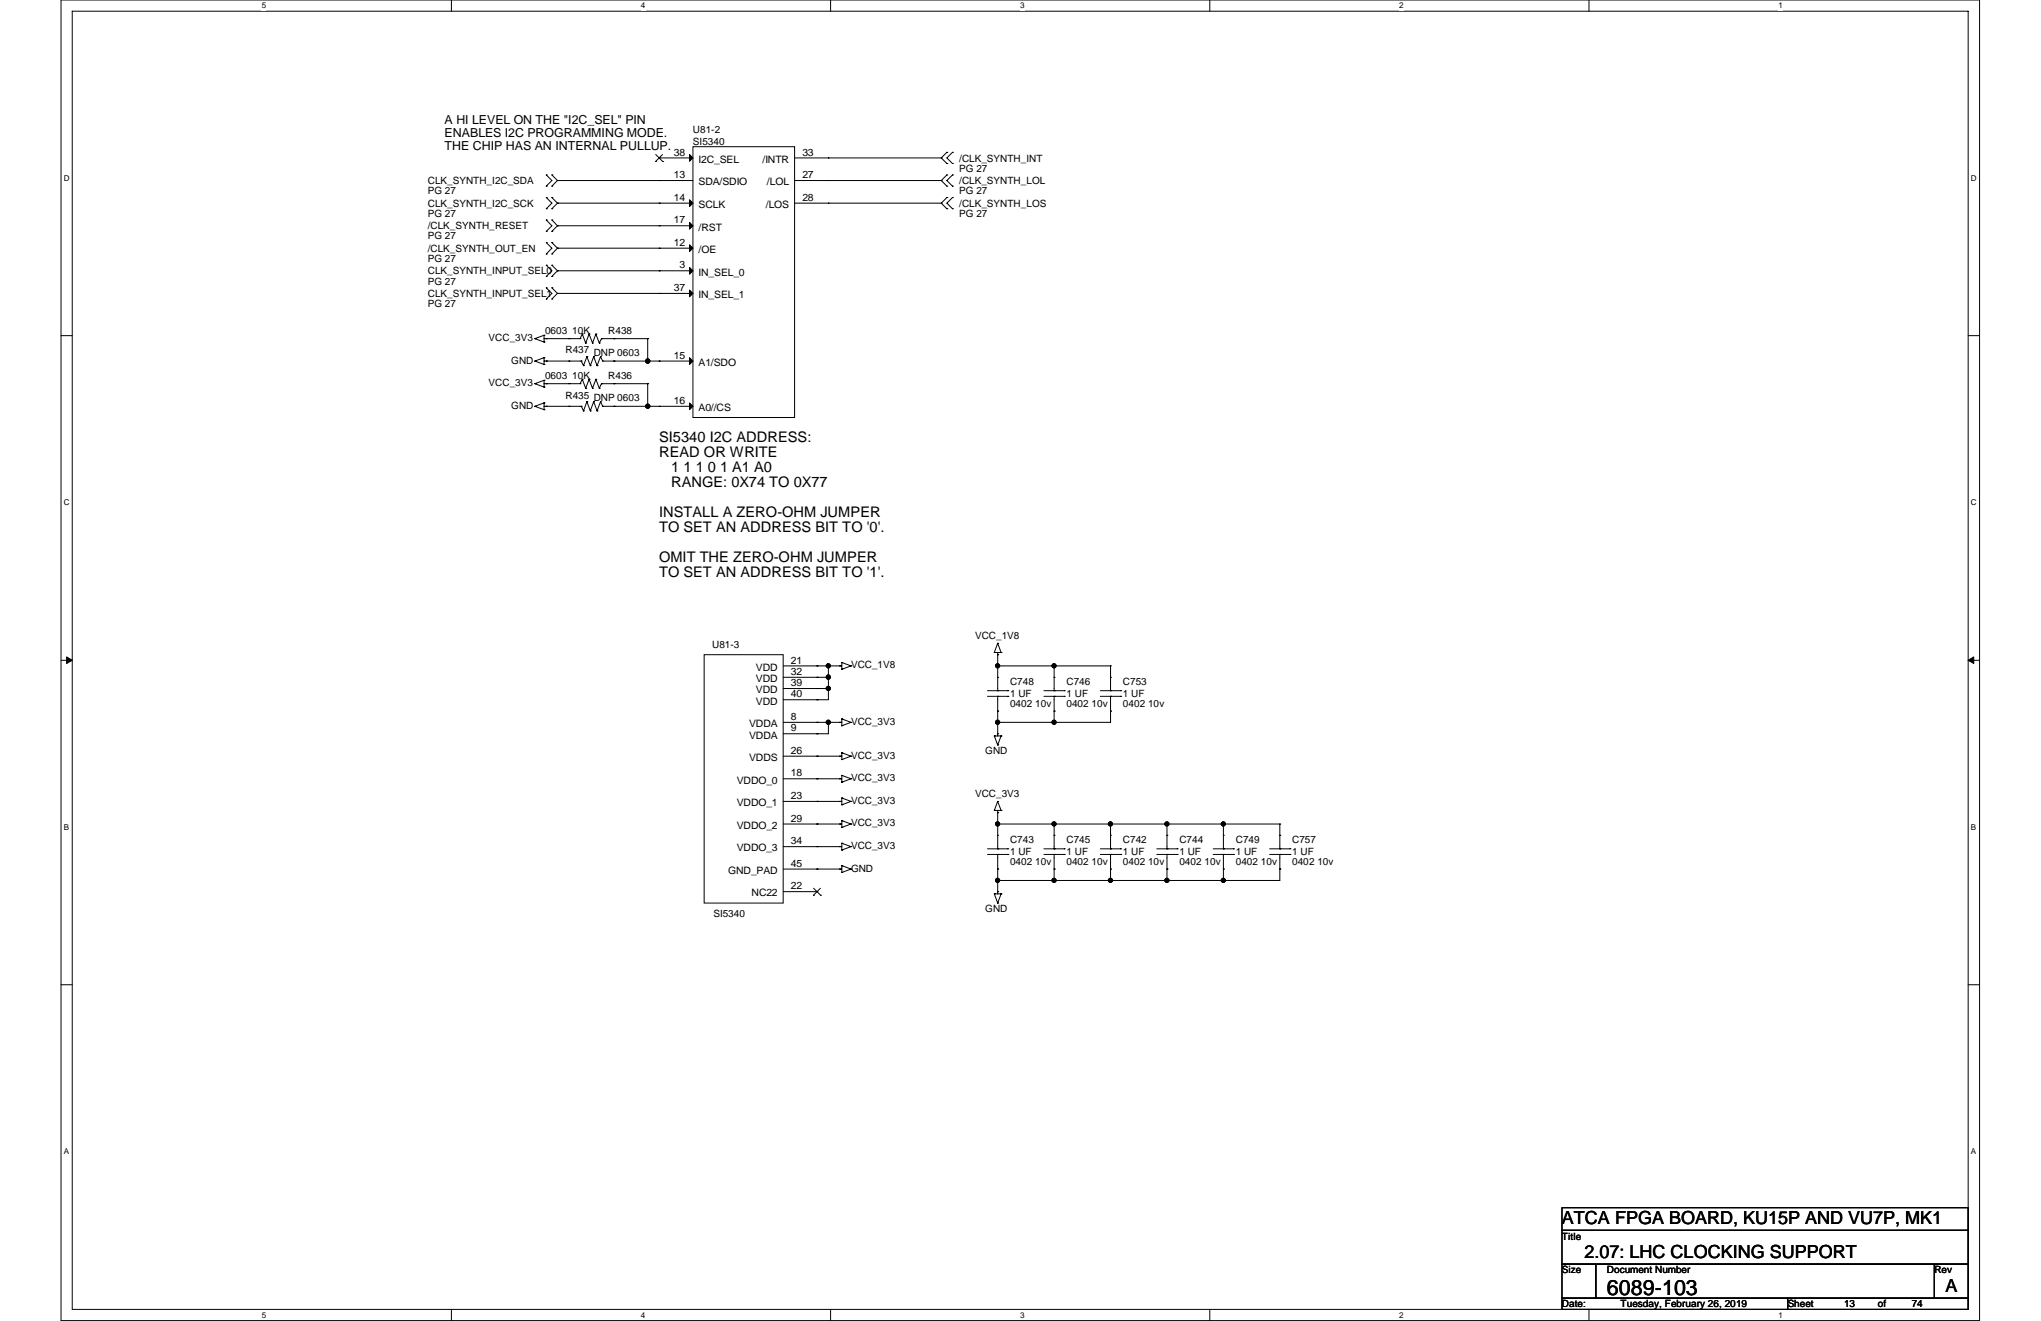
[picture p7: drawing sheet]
<svg xmlns="http://www.w3.org/2000/svg" width="432mm" height="279mm" viewBox="0 0 432 279" stroke-linecap="round" stroke-linejoin="round" font-family="sans-serif">
<path d="M12.9 0h405.9v279.3h-405.9zM15.3 2.4h401.1v274.5h-401.1z" fill="none" stroke="#000" stroke-width=".21"/>
<g fill="#fff">
<path d="M55.4 .3h.9v1.9h-.9z"/>
<path d="M55.4 277.2h.9v1.9h-.9z"/>
</g>
<path d="M95.5 0v2.4M95.5 276.9v2.4" fill="none" stroke="#000" stroke-width=".21"/>
<g fill="#fff">
<path d="M135.6 .3h.9v1.9h-.9z"/>
<path d="M135.6 277.2h.9v1.9h-.9z"/>
</g>
<path d="M175.7 0v2.4M175.7 276.9v2.4" fill="none" stroke="#000" stroke-width=".21"/>
<g fill="#fff">
<path d="M215.8 .3h.9v1.9h-.9z"/>
<path d="M215.8 277.2h.9v1.9h-.9z"/>
</g>
<path d="M255.9 0v2.4M255.9 276.9v2.4" fill="none" stroke="#000" stroke-width=".21"/>
<g fill="#fff">
<path d="M296 .3h1v1.9h-1z"/>
<path d="M296 277.2h1v1.9h-1z"/>
</g>
<path d="M336.2 0v2.4M336.2 276.9v2.4" fill="none" stroke="#000" stroke-width=".21"/>
<g fill="#fff">
<path d="M376.3 .3h.9v1.9h-.9z"/>
<path d="M376.3 277.2h.9v1.9h-.9z"/>
<path d="M13.5 36.7h1.2v1.9h-1.2z"/>
<path d="M417 36.7h1.2v1.9h-1.2z"/>
<path d="M13.5 105.3h1.2v1.9h-1.2z"/>
<path d="M417 105.3h1.2v1.9h-1.2z"/>
</g>
<path d="M12.9 71h2.4M416.4 71h2.4" fill="none" stroke="#000" stroke-width=".21"/>
<g fill="#fff">
<path d="M13.5 173.9h1.1v2h-1.1z"/>
<path d="M417 173.9h1.1v2h-1.1z"/>
</g>
<path d="M12.9 139.7h2.4M416.4 139.7h2.4" fill="none" stroke="#000" stroke-width=".21"/>
<path d="M14.1 138.9v1.4l1.2-.6zM416.4 139.7l1.2 .6v-1.4z" fill="#000" stroke="#000" stroke-width=".21"/>
<g fill="#fff">
<path d="M13.5 242.6h1.1v1.9h-1.1z"/>
<path d="M417 242.6h1.1v1.9h-1.1z"/>
</g>
<g fill="none" stroke="#000" stroke-width=".21">
<path d="M115.6 39.4h.1M115.6 37h.1M115.6 37l1.2 1.2-1.2 1.2M116.8 37h.1M116.8 39.4h.1M116.8 37l1.1 1.2M117.9 38.2l-1.1 1.2M117.9 38.2h.1M138.7 34.2h.1M138.7 32.7l1.5 1.5M139.4 33.4h.1M139.4 38.2h.1"/>
<path d="M139.4 33.4h7.2M140.2 32.7l-1.5 1.5M140.2 34.2h.1M146.6 31h21.5v57.3h-21.5zM146.6 38.2h-28.7M175.3 33.4h.1M175.3 38.2h.1M199.1 33.4l1.2 1.2M199.1 38.2l1.2 1.2M199.1 33.4h.1M199.1 38.2h.1M199.1 33.4h-31"/>
<path d="M199.1 38.2h-31M200.3 32.2h.1M200.3 34.6h.1M200.3 37h.1M200.3 39.4h.1M200.3 32.2l-1.2 1.2M200.3 37l-1.2 1.2M201.5 34.6h.1M201.5 32.2h.1M201.5 39.4h.1M201.5 37h.1M201.5 32.2l-1.2 1.2 1.2 1.2"/>
<path d="M201.5 37l-1.2 1.2 1.2 1.2M115.6 44.2h.1M115.6 41.8h.1M115.6 48.9h.1M115.6 46.5h.1M115.6 53.7h.1M115.6 51.3h.1M115.6 58.5h.1M115.6 56.1h.1M115.6 41.8l1.2 1.2-1.2 1.2M115.6 46.5l1.2 1.3-1.2 1.1M115.6 51.3l1.2 1.2-1.2 1.2"/>
<path d="M115.6 56.1l1.2 1.2-1.2 1.2M116.8 41.8h.1M116.8 44.2h.1M116.8 46.5h.1M116.8 48.9h.1M116.8 51.3h.1M116.8 53.7h.1M116.8 56.1h.1M116.8 58.5h.1M116.8 41.8l1.1 1.2M116.8 46.5l1.1 1.3M116.8 51.3l1.1 1.2"/>
<path d="M116.8 56.1l1.1 1.2M117.9 47.8h.1M117.9 52.5h.1M117.9 57.3h.1M117.9 47.8h28.7M117.9 52.5h28.7M117.9 57.3h28.7M117.9 43l-1.1 1.2M117.9 47.8l-1.1 1.1M117.9 52.5l-1.1 1.2M117.9 57.3l-1.1 1.2M117.9 43h.1"/>
<path d="M139.4 43h.1M139.4 47.8h.1M139.4 52.5h.1M139.4 57.3h.1M146.6 43h-28.7M175.3 43h.1M199.1 43l1.2 1.2M199.1 43h.1M199.1 43h-31M200.3 41.8h.1M200.3 44.2h.1M200.3 41.8l-1.2 1.2"/>
<path d="M201.5 44.2h.1M201.5 41.8h.1M201.5 41.8l-1.2 1.2 1.2 1.2M113.2 71.6h.1M113.2 76.4h.1M113.2 71.6l1.9 .7M113.2 76.4l1.9 .7M115.1 70.9h.1M115.1 72.3h.1M115.1 75.6h.1M115.1 77.1h.1M115.1 70.9v1.4"/>
<path d="M115.1 75.6v1.5M115.1 70.9l-1.9 .7M115.1 75.6l-1.9 .8M115.6 71.6h.1M115.6 76.4h.1M115.6 63.2h.1M115.6 60.9h.1M115.6 60.9l1.2 1.2-1.2 1.1M116.8 60.9h.1M116.8 63.2h.1M116.8 60.9l1.1 1.2M117.9 62.1h.1"/>
<path d="M117.9 62.1h28.7M117.9 62.1l-1.1 1.1M120.4 76.4h.1M120.4 71.6h.1M122.7 71.6h.1M122.7 71.6h-7.6M123 76.4h.1M123 76.4h-7.9M123 76.4l.4 .9M123.2 70.7h.1M123.2 70.7l.7 1.9M123.2 70.7l-.5 .9"/>
<path d="M123.4 77.3h.1M123.9 72.6h.1M124.2 75.4h.1M124.2 75.4l-.8 1.9M124.2 75.4l.7 1.9M124.6 70.7h.1M124.6 70.7l.7 1.9M124.6 70.7l-.7 1.9M124.9 77.3h.1M125.3 72.6h.1M125.6 75.4h.1M125.6 75.4l-.7 1.9"/>
<path d="M125.6 75.4l.7 1.9M126.1 70.7h.1M126.1 70.7l.7 1.9M126.1 70.7l-.8 1.9M126.3 77.3h.1M126.8 72.6h.1M127 75.4h.1M127 75.4l-.7 1.9M127 75.4l.5 1M127.3 71.6h.1M127.3 71.6l-.5 1M127.5 76.4h19.1"/>
<path d="M127.5 76.4h.1M129.9 76.4h.1M129.9 71.6h.1M137 71.6h.1M137 76.4h.1M137 71.6h-9.7M137 71.6v4.8M139.4 76.4h.1M139.4 62.1h.1M113.2 81.2h.1M113.2 85.9h.1M113.2 81.2l1.9 .7"/>
<path d="M113.2 85.9l1.9 .8M115.1 80.4h.1M115.1 81.9h.1M115.1 85.2h.1M115.1 86.7h.1M115.1 80.4v1.5M115.1 85.2v1.5M115.1 80.4l-1.9 .8M115.1 85.2l-1.9 .7M115.6 81.2h.1M115.6 85.9h.1M120.4 85.9h.1"/>
<path d="M120.4 81.2h.1M122.7 81.2h.1M122.7 81.2h-7.6M123 85.9h.1M123 85.9h-7.9M123 85.9l.4 1M123.2 80.2h.1M123.2 80.2l.7 1.9M123.2 80.2l-.5 1M123.4 86.9h.1M123.9 82.1h.1M124.2 85h.1"/>
<path d="M124.2 85l-.8 1.9M124.2 85l.7 1.9M124.6 80.2h.1M124.6 80.2l.7 1.9M124.6 80.2l-.7 1.9M124.9 86.9h.1M125.3 82.1h.1M125.6 85h.1M125.6 85l-.7 1.9M125.6 85l.7 1.9M126.1 80.2h.1M126.1 80.2l.7 1.9"/>
<path d="M126.1 80.2l-.8 1.9M126.3 86.9h.1M126.8 82.1h.1M127 85h.1M127 85l-.7 1.9M127 85l.5 .9M127.3 81.2h.1M127.3 81.2h9.7M127.3 81.2l-.5 .9M127.5 85.9h.1M127.5 85.9h19.1M129.9 85.9h.1"/>
<path d="M129.9 81.2h.1M137 81.2h.1M137 85.9h.1M137 81.2v4.7M139.4 85.9h.1M149 138.5h16.7v52.5h-16.7zM210.4 138h.1M210.4 138h1.4M211.1 138.5h.1M211.1 136.1h.1M211.1 138v8.1M211.1 136.1l-.7 1.9"/>
<path d="M211.1 136.1l.7 1.9M211.8 138h.1M165.7 140.8h12.4M165.7 152.8h12.4M165.7 159.9h12.4M165.7 143.3h9.6M165.7 145.6h9.6M172.8 152.8h.1M172.8 155.2h.1M172.8 140.8h.1M172.8 143.3h.1M172.8 145.6h.1"/>
<path d="M172.8 148h.1M172.8 159.9h.1M175.3 143.3h.1M175.3 152.8h.1M175.3 152.8v2.4h-9.6M175.3 145.6h.1M175.3 140.8h.1M175.3 140.8v7.2h-9.6M177.6 140.8h.1M177.6 152.8h.1M177.6 159.9h.1M178.1 140.1h.1"/>
<path d="M178.1 141.6h.1M178.1 152.1h.1M178.1 153.5h.1M178.1 159.2h.1M178.1 140.1v1.5M178.1 152.1v1.4M178.1 159.2v1.5M178.1 140.1l1.9 .7M178.1 152.1l1.9 .7M178.1 159.2l1.9 .7M180 140.8h.1M180 152.8h.1"/>
<path d="M180 159.9h.1M180 140.8l-1.9 .8M180 152.8l-1.9 .7M180 159.9l-1.9 .8M208.9 147.3h4.3M208.9 146.1h4.3M210.4 155.7h.1M210.4 155.7h1.4M210.4 155.7l.7 1.9M211.1 140.8h.1M211.1 140.8h23.8M211.1 155.2h.1"/>
<path d="M211.1 157.6h.1M211.1 152.8h.1M211.1 146.1h.1M211.1 147.3h.1M211.1 143.3h.1M211.1 150.4h.1M211.1 147.3v8.4M211.8 155.7h.1M211.8 155.7l-.7 1.9M213.2 147.3h.1M213.2 146.1h.1M220.9 147.3h4.3"/>
<path d="M220.9 146.1h4.3M223 143.3h.1M223 150.4h.1M223 146.1h.1M223 147.3h.1M223 152.8h.1M223 147.3v5.5M223 140.8h.1M223 140.8v5.3M225.2 147.3h.1M225.2 146.1h.1M232.8 147.3h4.3"/>
<path d="M232.8 146.1h4.3M234.9 146.1h.1M234.9 147.3h.1M234.9 143.3h.1M234.9 150.4h.1M234.9 140.8h.1M234.9 147.3v5.5h-23.8M234.9 140.8v5.3M237.1 147.3h.1M237.1 146.1h.1M165.7 179.1h12.4M172.8 164.7h.1"/>
<path d="M172.8 169.5h.1M172.8 174.3h.1M172.8 179.1h.1M177.6 164.7h.1M177.6 169.5h.1M177.6 174.3h.1M177.6 179.1h.1M178.1 164h.1M178.1 165.4h.1M178.1 160.7h.1M178.1 168.8h.1M178.1 170.2h.1"/>
<path d="M178.1 173.6h.1M178.1 175h.1M178.1 178.4h.1M178.1 179.8h.1M178.1 164v1.4M178.1 168.8v1.4M178.1 173.6v1.4M178.1 178.4v1.4M178.1 164.7h-12.4M178.1 164l1.9 .7M178.1 169.5h-12.4M178.1 168.8l1.9 .7"/>
<path d="M178.1 174.3h-12.4M178.1 173.6l1.9 .7M178.1 178.4l1.9 .7M180 164.7h.1M180 169.5h.1M180 174.3h.1M180 179.1h.1M180 164.7l-1.9 .7M180 169.5l-1.9 .7M180 174.3l-1.9 .7M180 179.1l-1.9 .7M208.9 179.5h4.3"/>
<path d="M210.4 171.4h.1M210.4 171.4h1.4M211.1 171.9h.1M211.1 169.5h.1M211.1 171.4v8.1M211.1 169.5l-.7 1.9M211.1 169.5l.7 1.9M211.1 174.3h.1M211.1 174.3h59.7M211.1 179.5h.1M211.1 176.7h.1M211.8 171.4h.1"/>
<path d="M213.2 179.5h.1M220.9 179.5h4.3M223 179.5h.1M223 176.7h.1M223 174.3h.1M223 174.3v5.2M225.2 179.5h.1M232.8 179.5h4.3M234.9 176.7h.1M235 179.5h.1M235 174.3h.1M235 174.3v5.2"/>
<path d="M237.1 179.5h.1M244.7 179.5h4.3M246.9 179.5h.1M246.9 176.7h.1M246.9 174.3h.1M246.9 174.3v5.2M249 179.5h.1M256.7 179.5h4.3M258.8 179.5h.1M258.8 176.7h.1M258.8 174.3h.1M258.8 174.3v5.2"/>
<path d="M261 179.5h.1M268.6 179.5h4.3M270.8 176.7h.1M270.8 174.3h.1M270.8 174.3v5.2M270.8 179.5h.1M272.9 179.5h.1M165.7 188.6h7.1M172.1 189.4h.1M172.1 187.9l1.5 1.5M172.8 183.8h.1M172.8 188.6h.1"/>
<path d="M173.6 187.9l-1.5 1.5M173.6 189.4h.1M177.6 183.8h.1M178.1 183.1h.1M178.1 184.5h.1M178.1 183.1v1.4M178.1 183.8h-12.4M178.1 183.1l1.9 .7M180 183.8h.1M180 183.8l-1.9 .7M208.9 180.7h4.3M210.4 189.1h.1"/>
<path d="M210.4 189.1h1.4M210.4 189.1l.7 1.9M211.1 188.6h.1M211.1 191h.1M211.1 180.7h.1M211.1 180.7v8.4M211.1 183.8h.1M211.1 186.2h.1M211.8 189.1h.1M211.8 189.1l-.7 1.9M213.2 180.7h.1M220.9 180.7h4.3"/>
<path d="M223 180.7h.1M223 183.8h.1M223 180.7v5.5M223 186.2h.1M225.2 180.7h.1M232.8 180.7h4.3M234.9 183.8h.1M235 180.7h.1M235 180.7v5.5M235 186.2h.1M237.1 180.7h.1M244.7 180.7h4.3"/>
<path d="M246.9 180.7h.1M246.9 180.7v5.5M246.9 186.2h.1M246.9 183.8h.1M249 180.7h.1M256.7 180.7h4.3M258.8 180.7h.1M258.8 183.8h.1M258.8 180.7v5.5M258.8 186.2h.1M261 180.7h.1M268.6 180.7h4.3"/>
<path d="M270.8 183.8h.1M270.8 180.7h.1M270.8 180.7v5.5h-59.7M272.9 180.7h.1M12.9 208.3h2.4M416.4 208.3h2.4M330.5 255.4h85.9v4.8h-85.9zM330.5 260.2h85.9v7.2h-85.9zM330.5 267.4h7.1v7.2h-7.1zM330.5 274.6h47.7v2.3h-47.7zM337.6 267.4h71.6v7.2h-71.6zM378.2 274.6h38.2v2.3h-38.2z"/>
<path d="M409.2 267.4h7.2v7.2h-7.2z"/>
</g>
<g fill="#000" stroke="#000" stroke-width=".21">
<path d="M145.9 32.7l.7 .7-.7 .7z" fill-rule="evenodd"/>
<path d="M145.9 42.2l.7 .8-.7 .7z" fill-rule="evenodd"/>
<path d="M145.9 47l.7 .8-.7 .7z" fill-rule="evenodd"/>
<path d="M145.9 51.8l.7 .7-.7 .7z" fill-rule="evenodd"/>
<path d="M145.9 56.6l.7 .7-.7 .7z" fill-rule="evenodd"/>
<path d="M145.9 75.6l.7 .8-.7 .7z" fill-rule="evenodd"/>
<path d="M145.9 61.3l.7 .8-.7 .7z" fill-rule="evenodd"/>
<path d="M145.9 85.2l.7 .7-.7 .8z" fill-rule="evenodd"/>
<circle cx="137" cy="76.4" r=".47"/>
<circle cx="137" cy="85.9" r=".46"/>
<circle cx="175.2" cy="143.2" r=".46"/>
<circle cx="175.2" cy="140.8" r=".44"/>
<circle cx="175.2" cy="152.8" r=".44"/>
<circle cx="175.2" cy="145.6" r=".44"/>
<circle cx="211.1" cy="152.8" r=".44"/>
<circle cx="211.1" cy="140.8" r=".44"/>
<circle cx="223" cy="152.8" r=".44"/>
<circle cx="223" cy="140.8" r=".44"/>
<circle cx="211.1" cy="174.3" r=".44"/>
<circle cx="223" cy="174.3" r=".44"/>
<circle cx="234.9" cy="174.3" r=".44"/>
<circle cx="246.9" cy="174.3" r=".44"/>
<circle cx="258.8" cy="174.3" r=".44"/>
<circle cx="211.1" cy="186.2" r=".44"/>
<circle cx="223" cy="186.2" r=".44"/>
<circle cx="234.9" cy="186.2" r=".44"/>
<circle cx="246.9" cy="186.2" r=".44"/>
<circle cx="258.8" cy="186.2" r=".44"/>
</g>
<text font-size="4.5" x="340" y="273.9">6089-103</text>
<g font-size="3.8">
<text x="330.5" y="258.8">ATCA FPGA BOARD, KU15P AND VU7P, MK1</text>
<text x="335.2" y="266">2.07: LHC CLOCKING SUPPORT</text>
<text x="411.6" y="273.2">A</text>
</g>
<g font-size="3.1">
<text x="139.4" y="93.5">SI5340 I2C ADDRESS:</text>
<text x="139.4" y="96.7">READ OR WRITE</text>
<text x="142" y="99.9">1 1 1 0 1 A1 A0</text>
<text x="142" y="103">RANGE: 0X74 TO 0X77</text>
<text x="139.4" y="109.4">INSTALL A ZERO-OHM JUMPER</text>
<text x="139.4" y="112.6">TO SET AN ADDRESS BIT TO '0'.</text>
<text x="139.4" y="118.9">OMIT THE ZERO-OHM JUMPER</text>
<text x="139.4" y="122.1">TO SET AN ADDRESS BIT TO '1'.</text>
</g>
<g font-size="2.6">
<text x="94.1" y="26.2">A HI LEVEL ON THE &quot;I2C_SEL&quot; PIN</text>
<text x="94.1" y="29">ENABLES I2C PROGRAMMING MODE.</text>
<text x="94.1" y="31.7">THE CHIP HAS AN INTERNAL PULLUP.</text>
</g>
<g font-size="2.2">
<text x="142.6" y="32.9">38</text>
<text x="147.8" y="34.4">I2C_SEL</text>
<text x="161.3" y="34.4">/INTR</text>
<text x="169.8" y="32.9">33</text>
<text x="142.6" y="37.7">13</text>
<text x="147.8" y="39.2">SDA/SDIO</text>
<text x="162.3" y="39.2">/LOL</text>
<text x="169.8" y="37.7">27</text>
<text x="142.6" y="42.5">14</text>
<text x="142.6" y="47.2">17</text>
<text x="147.8" y="44">SCLK</text>
<text x="162" y="44">/LOS</text>
<text x="169.8" y="42.5">28</text>
<text x="142.6" y="52">12</text>
<text x="147.8" y="48.8">/RST</text>
<text x="147.8" y="53.5">/OE</text>
<text x="143.8" y="56.8">3</text>
<text x="147.8" y="58.3">IN_SEL_0</text>
<text x="142.6" y="61.6">37</text>
<text x="147.8" y="63.1">IN_SEL_1</text>
<text x="142.6" y="75.9">15</text>
<text x="147.8" y="77.4">A1/SDO</text>
<text x="142.6" y="85.4">16</text>
<text x="147.8" y="87">A0//CS</text>
<text x="159.9" y="141.9">VDD</text>
<text x="167.3" y="140.3">21</text>
<text x="167.3" y="142.7">32</text>
<text x="159.9" y="144.3">VDD</text>
<text x="159.9" y="146.6">VDD</text>
<text x="159.9" y="149">VDD</text>
<text x="167.3" y="145.1">39</text>
<text x="167.3" y="147.5">40</text>
<text x="158.5" y="153.8">VDDA</text>
<text x="167.3" y="152.3">8</text>
<text x="167.3" y="154.7">9</text>
<text x="158.5" y="156.2">VDDA</text>
<text x="158.5" y="161">VDDS</text>
<text x="167.3" y="159.4">26</text>
<text x="155.9" y="165.7">VDDO_0</text>
<text x="167.3" y="164.2">18</text>
<text x="155.9" y="170.5">VDDO_1</text>
<text x="167.3" y="169">23</text>
<text x="167.3" y="173.8">29</text>
<text x="155.9" y="175.3">VDDO_2</text>
<text x="167.3" y="178.6">34</text>
<text x="154.1" y="184.8">GND_PAD</text>
<text x="155.9" y="180.1">VDDO_3</text>
<text x="167.3" y="183.3">45</text>
<text x="159" y="189.6">NC22</text>
<text x="167.3" y="188.1">22</text>
</g>
<g font-size="2.1">
<text x="146.6" y="28.2">U81-2</text>
<text x="146.6" y="30.6">SI5340</text>
<text x="202.9" y="34.2">/CLK_SYNTH_INT</text>
<text x="90.5" y="38.9">CLK_SYNTH_I2C_SDA</text>
<text x="90.5" y="41.1">PG 27</text>
<text x="202.9" y="36.3">PG 27</text>
<text x="202.9" y="38.9">/CLK_SYNTH_LOL</text>
<text x="202.9" y="41.1">PG 27</text>
<text x="90.5" y="43.7">CLK_SYNTH_I2C_SCK</text>
<text x="90.5" y="45.8">PG 27</text>
<text x="202.9" y="43.7">/CLK_SYNTH_LOS</text>
<text x="202.9" y="45.8">PG 27</text>
<text x="90.5" y="48.5">/CLK_SYNTH_RESET</text>
<text x="90.5" y="50.6">PG 27</text>
<text x="90.5" y="53.3">/CLK_SYNTH_OUT_EN</text>
<text x="90.5" y="55.4">PG 27</text>
<text x="90.5" y="58">CLK_SYNTH_INPUT_SEL0</text>
<text x="90.5" y="60.2">PG 27</text>
<text x="90.5" y="62.8">CLK_SYNTH_INPUT_SEL1</text>
<text x="90.5" y="65">PG 27</text>
<text x="115.3" y="70.7">0603</text>
<text x="121.1" y="70.7">10K</text>
<text x="128.7" y="70.7">R438</text>
<text x="103.4" y="72.1">VCC_3V3</text>
<text x="108.2" y="76.9">GND</text>
<text x="119.6" y="74.8">R437 DNP 0603</text>
<text x="103.4" y="81.7">VCC_3V3</text>
<text x="115.3" y="80.3">0603</text>
<text x="121.1" y="80.3">10K</text>
<text x="128.7" y="80.3">R436</text>
<text x="108.2" y="86.4">GND</text>
<text x="119.6" y="84.3">R435 DNP 0603</text>
<text x="150.7" y="137.1">U81-3</text>
<text x="206.3" y="135.2">VCC_1V8</text>
<text x="180" y="141.4">VCC_1V8</text>
<text x="213.7" y="144.9">C748</text>
<text x="213.7" y="147.3">1 UF</text>
<text x="213.7" y="149.5">0402 10v</text>
<text x="225.6" y="144.9">C746</text>
<text x="225.6" y="147.3">1 UF</text>
<text x="225.6" y="149.5">0402 10v</text>
<text x="237.6" y="144.9">C753</text>
<text x="237.6" y="147.3">1 UF</text>
<text x="237.6" y="149.5">0402 10v</text>
<text x="180" y="153.3">VCC_3V3</text>
<text x="180" y="160.5">VCC_3V3</text>
<text x="208.4" y="159.5">GND</text>
<text x="180" y="165.2">VCC_3V3</text>
<text x="180" y="170">VCC_3V3</text>
<text x="206.3" y="168.6">VCC_3V3</text>
<text x="180" y="174.8">VCC_3V3</text>
<text x="180" y="179.6">VCC_3V3</text>
<text x="213.7" y="178.4">C743</text>
<text x="225.6" y="178.4">C745</text>
<text x="237.6" y="178.4">C742</text>
<text x="249.5" y="178.4">C744</text>
<text x="261.5" y="178.4">C749</text>
<text x="273.4" y="178.4">C757</text>
<text x="180" y="184.4">GND</text>
<text x="213.7" y="180.8">1 UF</text>
<text x="213.7" y="182.9">0402 10v</text>
<text x="225.6" y="180.8">1 UF</text>
<text x="225.6" y="182.9">0402 10v</text>
<text x="237.6" y="180.8">1 UF</text>
<text x="237.6" y="182.9">0402 10v</text>
<text x="249.5" y="180.8">1 UF</text>
<text x="249.5" y="182.9">0402 10v</text>
<text x="261.5" y="180.8">1 UF</text>
<text x="261.5" y="182.9">0402 10v</text>
<text x="273.4" y="180.8">1 UF</text>
<text x="273.4" y="182.9">0402 10v</text>
<text x="150.9" y="193.9">SI5340</text>
<text x="208.4" y="193">GND</text>
<text x="330.5" y="262.2">Title</text>
<text x="330.5" y="269.3">Size</text>
<text x="340" y="269.3">Document Number</text>
<text x="409.2" y="269.3">Rev</text>
<text x="330.5" y="276.5">Date:</text>
<text x="342.9" y="276.5">Tuesday, February 26, 2019</text>
<text x="378.2" y="276.5">Sheet</text>
<text x="390.1" y="276.5">13</text>
<text x="397.3" y="276.5">of</text>
<text x="404.5" y="276.5">74</text>
</g>
<g font-size="1.7">
<text x="55.4" y="1.8">5</text>
<text x="135.6" y="1.8">4</text>
<text x="215.8" y="1.8">3</text>
<text x="296" y="1.8">2</text>
<text x="376.3" y="1.8">1</text>
<text x="13.5" y="38.2">D</text>
<text x="417" y="38.2">D</text>
<text x="13.5" y="106.8">C</text>
<text x="417" y="106.8">C</text>
<text x="13.5" y="175.5">B</text>
<text x="417" y="175.5">B</text>
<text x="13.5" y="244.1">A</text>
<text x="417" y="244.1">A</text>
<text x="55.4" y="278.7">5</text>
<text x="135.6" y="278.7">4</text>
<text x="215.8" y="278.7">3</text>
<text x="296" y="278.7">2</text>
<text x="376.3" y="278.7">1</text>
</g>
</svg>
